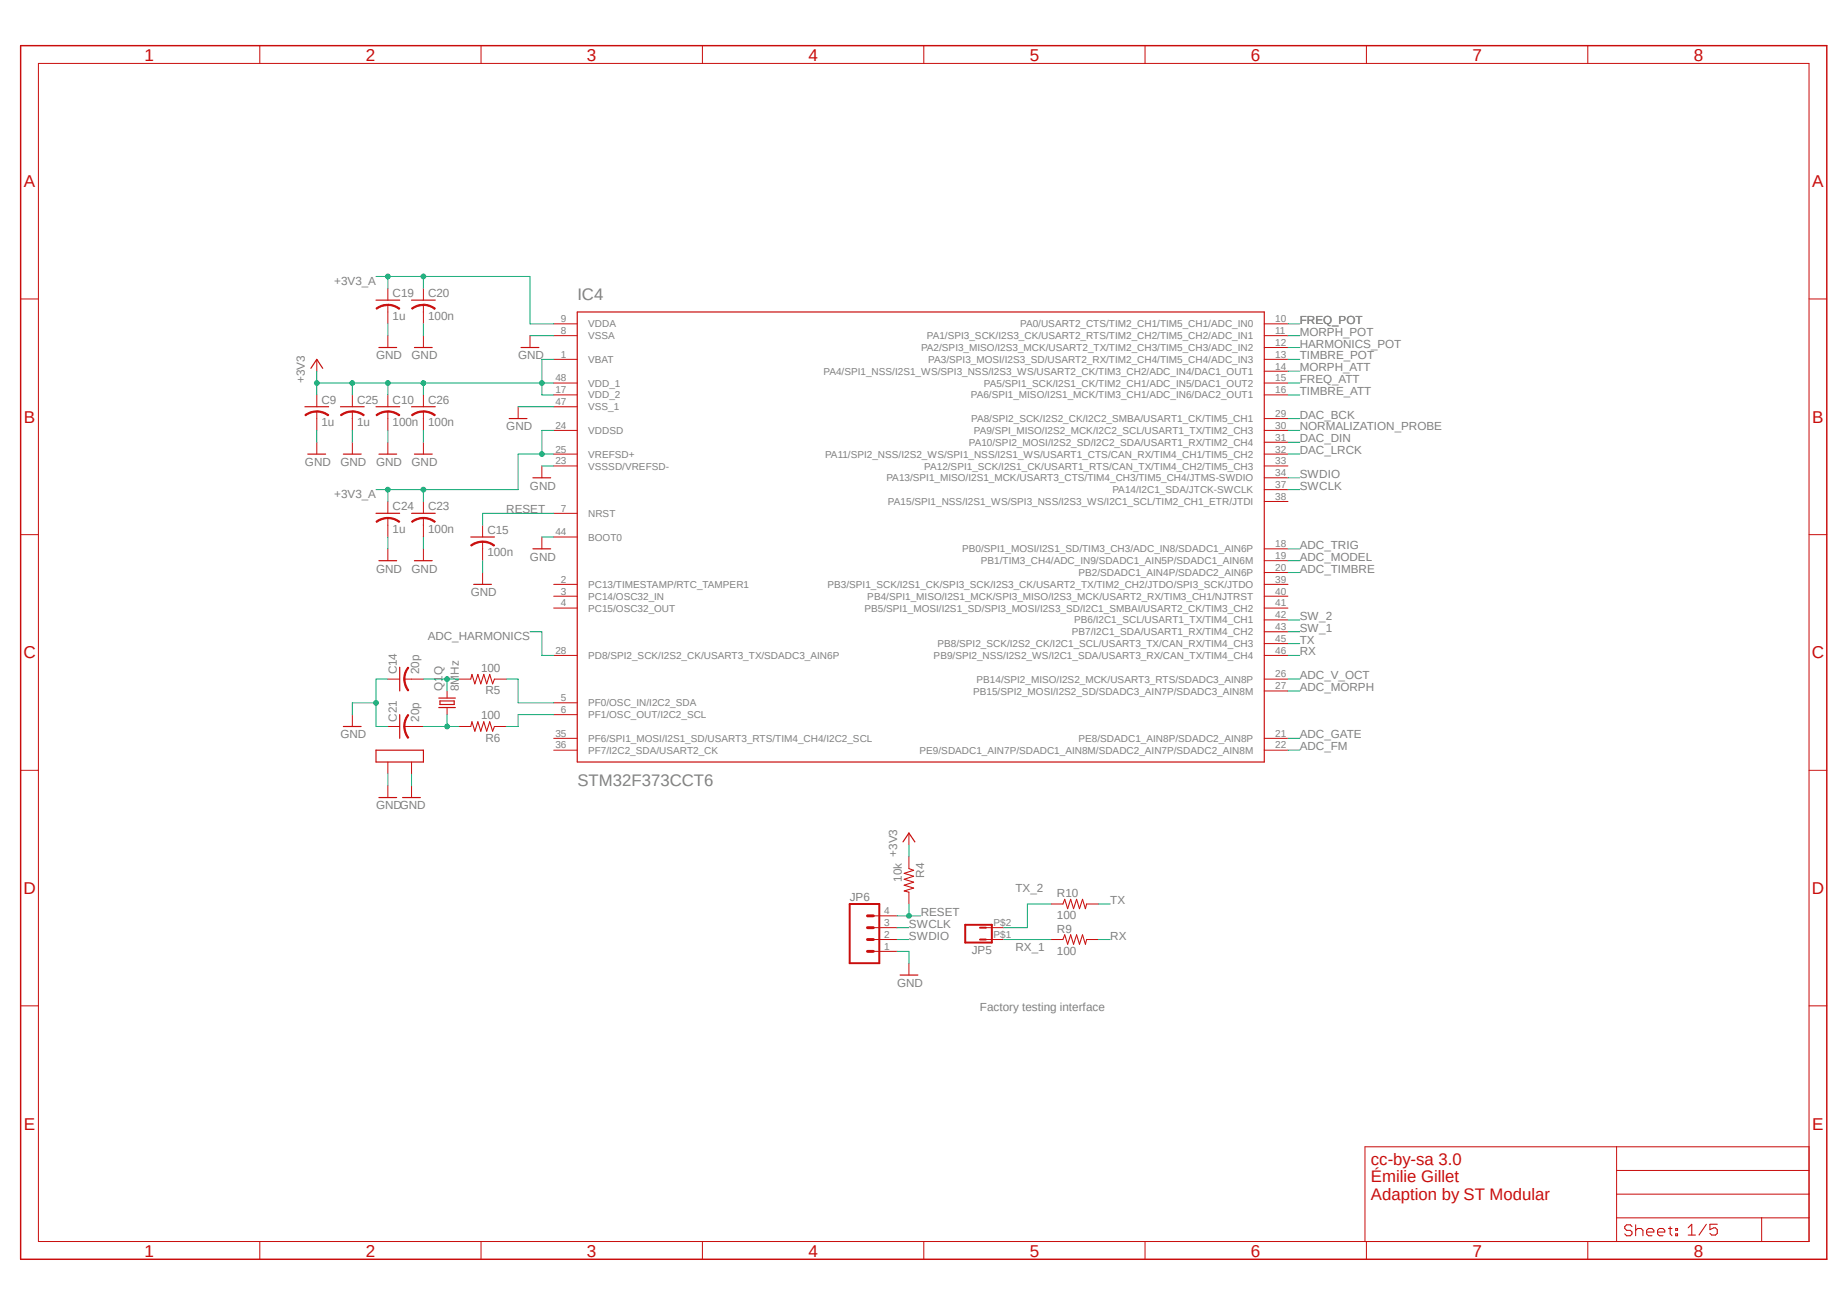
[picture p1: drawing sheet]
<svg xmlns="http://www.w3.org/2000/svg" width="594mm" height="420mm" viewBox="0 0 594 420" stroke-linecap="round" stroke-linejoin="round" font-family="sans-serif">
<path d="M5.9 14.2l582.2 391.7M588.1 14.2l-582.2 391.7" fill="none" stroke="#fff" stroke-width=".32"/>
<g fill="none" stroke="#c90d0c" stroke-width=".32">
<path d="M83.6 14.7v5.7M154.7 14.7v5.7M225.9 14.7v5.7M297.1 14.7v5.7M368.3 14.7v5.7M439.5 14.7v5.7M510.7 14.7v5.7M12.4 20.4h569.5v379h-569.5zM6.6 96.2h5.8M581.9 96.2h5.7M6.6 172h5.8M581.9 172h5.7"/>
<path d="M130.1 233.7h2.3M6.6 247.8h5.8M581.9 247.8h5.7M6.6 323.6h5.8M581.9 323.6h5.7M520 368.9v30.5M520 376.6h61.9M581.9 368.9h-142.9v30.5M83.6 399.4v5.7M154.7 399.4v5.7M225.9 399.4v5.7M297.1 399.4v5.7"/>
<path d="M368.3 399.4v5.7M439.5 399.4v5.7M510.7 399.4v5.7M520 391.8h61.9M520 384.2h61.9M566.6 391.8v7.6"/>
</g>
<g fill="none" stroke="#c90d0c" stroke-width=".34">
<path d="M524.9 394.6l-.5-.6h-1.2l-.6 .6v.6l.6 .6h1.2l.5 .6v.6l-.5 .6h-1.2l-.6-.6M526.1 394v3.6M526.1 395.8l.6-.6h1.1l.6 .6v1.8M529.6 396.4h2.4v-.6l-.6-.6h-1.2l-.6 .6v1.2l.6 .6h1.2M533.1 396.4h2.4v-.6l-.6-.6h-1.2l-.6 .6v1.2l.6 .6h1.2M536.7 395.2h1.1M537.2 394.6v2.4l.6 .6M539 395.2h.6v.6h-.6zM539 397h.6v.6h-.6zM543 395l1.1-1.1v3.4M543 397.3h2.3M548.8 393.9l-2.3 3.4"/>
<path d="M552.4 393.9h-2.4v1.7l1.2-.6h.6l.6 .6v1.2l-.6 .5h-1.2l-.6-.5"/>
</g>
<path d="M6.6 14.7h581v390.4h-581z" fill="none" stroke="#c90d0c" stroke-width=".47"/>
<path d="M128.6 229.9v7.6" fill="none" stroke="#c90d0c" stroke-width=".38"/>
<path d="M131.2 229.9l.3 .2a5.8 5.8 0 0 0-1.2 3.6h-.4l.1-1.2 .5-1.6z" fill-rule="evenodd" fill="#c90d0c"/>
<path d="M131.2 229.9l.3 .2a5.8 5.8 0 0 0-1.2 3.6h-.4l.1-1.2 .5-1.6z" fill="none" stroke="#c90d0c" stroke-width=".32"/>
<path d="M129.9 233.7h.4a6.3 6.3 0 0 0 1.2 3.6l-.3 .2-.7-1z" fill-rule="evenodd" fill="#c90d0c"/>
<path d="M130.1 218.5h2.3M113.3 229.9v3.8M124.7 233.7h3.9M129.9 233.7h.4a6.3 6.3 0 0 0 1.2 3.6l-.3 .2-.7-1zM132.4 233.7h3.8" fill="none" stroke="#c90d0c" stroke-width=".32"/>
<path d="M128.6 214.7v7.6M110.4 233.7h5.8" fill="none" stroke="#c90d0c" stroke-width=".38"/>
<path d="M131.2 214.6l.3 .2a5.8 5.8 0 0 0-1.2 3.7h-.4l.1-1.2 .5-1.6z" fill-rule="evenodd" fill="#c90d0c"/>
<path d="M131.2 214.6l.3 .2a5.8 5.8 0 0 0-1.2 3.7h-.4l.1-1.2 .5-1.6z" fill="none" stroke="#c90d0c" stroke-width=".32"/>
<path d="M129.9 218.5h.4a6.3 6.3 0 0 0 1.2 3.5l-.3 .3-.7-1.1z" fill-rule="evenodd" fill="#c90d0c"/>
<path d="M101.9 115.6v3.8M124.7 132.4v2.3M174.3 149.9v3.8M124.7 218.5h3.9M129.9 218.5h.4a6.3 6.3 0 0 0 1.2 3.5l-.3 .3-.7-1.1zM132.4 218.5h3.8" fill="none" stroke="#c90d0c" stroke-width=".32"/>
<path d="M100 118.5l1.9-2.9 1.9 2.9M120.9 130.9h7.7M171.4 153.7h5.7" fill="none" stroke="#c90d0c" stroke-width=".38"/>
<path d="M124.7 132.2l2.8 .6 1.1 .7-.3 .3a6.3 6.3 0 0 0-3.6-1.3z" fill-rule="evenodd" fill="#c90d0c"/>
<path d="M124.7 132.2l2.8 .6 1.1 .7-.3 .3a6.3 6.3 0 0 0-3.6-1.3z" fill="none" stroke="#c90d0c" stroke-width=".32"/>
<path d="M120.9 133.5l2.6-1.2 1.2-.1v.4a5.9 5.9 0 0 0-3.5 1.2z" fill-rule="evenodd" fill="#c90d0c"/>
<path d="M136.2 98.1v2.3M120.9 133.5l2.6-1.2 1.2-.1v.4a5.9 5.9 0 0 0-3.5 1.2zM124.7 127v3.9M124.7 134.7v3.8M124.7 142.3v3.8" fill="none" stroke="#c90d0c" stroke-width=".32"/>
<path d="M132.4 96.6h7.6M121.9 146.1h5.7" fill="none" stroke="#c90d0c" stroke-width=".38"/>
<path d="M136.2 97.9l1.2 .1 1.6 .6 1 .6-.2 .3a5.9 5.9 0 0 0-3.6-1.2z" fill-rule="evenodd" fill="#c90d0c"/>
<path d="M136.2 97.9l1.2 .1 1.6 .6 1 .6-.2 .3a5.9 5.9 0 0 0-3.6-1.2z" fill="none" stroke="#c90d0c" stroke-width=".32"/>
<path d="M132.4 99.2l2.6-1.2 1.2-.1v.4a5.9 5.9 0 0 0-3.6 1.2z" fill-rule="evenodd" fill="#c90d0c"/>
<path d="M132.4 99.2l2.6-1.2 1.2-.1v.4a5.9 5.9 0 0 0-3.6 1.2zM136.2 92.8v3.8M136.2 100.4v3.8M136.2 108v3.8M136.2 132.4v2.3" fill="none" stroke="#c90d0c" stroke-width=".32"/>
<path d="M133.3 111.8h5.7M132.4 130.9h7.6" fill="none" stroke="#c90d0c" stroke-width=".38"/>
<path d="M136.2 132.2l2.8 .6 1 .7-.2 .3a6.3 6.3 0 0 0-3.6-1.3z" fill-rule="evenodd" fill="#c90d0c"/>
<path d="M136.2 132.2l2.8 .6 1 .7-.2 .3a6.3 6.3 0 0 0-3.6-1.3z" fill="none" stroke="#c90d0c" stroke-width=".32"/>
<path d="M132.4 133.5l2.6-1.2 1.2-.1v.4a5.9 5.9 0 0 0-3.6 1.2z" fill-rule="evenodd" fill="#c90d0c"/>
<path d="M132.4 133.5l2.6-1.2 1.2-.1v.4a5.9 5.9 0 0 0-3.6 1.2zM136.2 127v3.9M136.2 134.7v3.8M136.2 142.3v3.8M136.2 166.7v2.3" fill="none" stroke="#c90d0c" stroke-width=".32"/>
<path d="M133.3 146.1h5.7M132.4 165.1h7.6" fill="none" stroke="#c90d0c" stroke-width=".38"/>
<path d="M136.2 166.5l2.8 .6 1 .7-.2 .3a5.6 5.6 0 0 0-3.6-1.3z" fill-rule="evenodd" fill="#c90d0c"/>
<path d="M136.2 166.5l2.8 .6 1 .7-.2 .3a5.6 5.6 0 0 0-3.6-1.3z" fill="none" stroke="#c90d0c" stroke-width=".32"/>
<path d="M132.4 167.8l1-.7 1.6-.5 1.2-.1v.3a6.3 6.3 0 0 0-3.6 1.3z" fill-rule="evenodd" fill="#c90d0c"/>
<path d="M124.7 166.7v2.3M132.4 167.8l1-.7 1.6-.5 1.2-.1v.3a6.3 6.3 0 0 0-3.6 1.3zM136.2 161.3v3.8M136.2 169v3.8M136.2 176.6v3.8" fill="none" stroke="#c90d0c" stroke-width=".32"/>
<path d="M120.9 165.1h7.7M133.3 180.4h5.7" fill="none" stroke="#c90d0c" stroke-width=".38"/>
<path d="M124.7 166.5l2.8 .6 1.1 .7-.3 .3a5.6 5.6 0 0 0-3.6-1.3z" fill-rule="evenodd" fill="#c90d0c"/>
<path d="M124.7 166.5l2.8 .6 1.1 .7-.3 .3a5.6 5.6 0 0 0-3.6-1.3z" fill="none" stroke="#c90d0c" stroke-width=".32"/>
<path d="M120.9 167.8l1.1-.7 1.5-.5 1.2-.1v.3a6.3 6.3 0 0 0-3.5 1.3z" fill-rule="evenodd" fill="#c90d0c"/>
<path d="M124.7 98.1v2.3M120.9 167.8l1.1-.7 1.5-.5 1.2-.1v.3a6.3 6.3 0 0 0-3.5 1.3zM124.7 161.3v3.8M124.7 169v3.8M124.7 176.6v3.8" fill="none" stroke="#c90d0c" stroke-width=".32"/>
<path d="M120.9 96.6h7.7M121.9 180.4h5.7" fill="none" stroke="#c90d0c" stroke-width=".38"/>
<path d="M124.7 97.9l1.3 .1 1.5 .6 1.1 .6-.3 .3a5.9 5.9 0 0 0-3.6-1.2z" fill-rule="evenodd" fill="#c90d0c"/>
<path d="M124.7 97.9l1.3 .1 1.5 .6 1.1 .6-.3 .3a5.9 5.9 0 0 0-3.6-1.2z" fill="none" stroke="#c90d0c" stroke-width=".32"/>
<path d="M120.9 99.2l2.6-1.2 1.2-.1v.4a5.9 5.9 0 0 0-3.5 1.2z" fill-rule="evenodd" fill="#c90d0c"/>
<g fill="none" stroke="#c90d0c" stroke-width=".32">
<path d="M120.9 99.2l2.6-1.2 1.2-.1v.4a5.9 5.9 0 0 0-3.5 1.2zM124.7 92.8v3.8M124.7 100.4v3.8M124.7 108v3.8M170.5 108v3.8M178.1 104.2h7.6M178.1 108h7.6M178.1 115.6h7.6M406.6 104.2h7.7M406.6 108h7.7M406.6 111.8h7.7M406.6 115.6h7.7"/>
<path d="M406.6 119.4h7.7M113.3 132.4v2.3M166.7 130.9v3.8M178.1 123.2h7.6M178.1 127h7.6M178.1 138.5h7.6M178.1 130.9h7.6M406.6 123.2h7.7M406.6 127h7.7M406.6 134.7h7.7M406.6 138.5h7.7M178.1 146.1h7.6"/>
<path d="M178.1 149.9h7.6M406.6 142.3h7.7M406.6 146.1h7.7M406.6 149.9h7.7M406.6 153.7h7.7M406.6 157.5h7.7M174.3 172.8v3.8M178.1 172.8h7.6M178.1 165.1h7.6M406.6 161.3h7.7M406.6 176.6h7.7M178.1 188h7.6"/>
<path d="M178.1 191.8h7.6M178.1 195.6h7.6M406.6 180.4h7.7M406.6 184.2h7.7M406.6 188h7.7M406.6 191.8h7.7M406.6 195.6h7.7M406.6 199.4h7.7M178.1 210.9h7.6M406.6 203.2h7.7M406.6 207.1h7.7M406.6 210.9h7.7"/>
<path d="M406.6 218.5h7.7M178.1 226.1h7.6M178.1 229.9h7.6M178.1 237.5h7.6M406.6 222.3h7.7M406.6 237.5h7.7M178.1 241.3h7.6M406.6 241.3h7.7"/>
</g>
<path d="M121.9 111.8h5.7M167.6 111.8h5.7M185.7 100.4h220.9v144.8h-220.9zM109.5 130.9h7.6M163.8 134.7h5.7M171.4 176.6h5.7" fill="none" stroke="#c90d0c" stroke-width=".38"/>
<path d="M113.3 132.2l2.8 .6 1.1 .7-.3 .3a6.3 6.3 0 0 0-3.6-1.3z" fill-rule="evenodd" fill="#c90d0c"/>
<path d="M113.3 132.2l2.8 .6 1.1 .7-.3 .3a6.3 6.3 0 0 0-3.6-1.3z" fill="none" stroke="#c90d0c" stroke-width=".32"/>
<path d="M109.5 133.5l2.6-1.2 1.2-.1v.4a5.9 5.9 0 0 0-3.6 1.2z" fill-rule="evenodd" fill="#c90d0c"/>
<path d="M109.5 133.5l2.6-1.2 1.2-.1v.4a5.9 5.9 0 0 0-3.6 1.2zM113.3 127v3.9M113.3 134.7v3.8M113.3 142.3v3.8M155.2 174.3v2.3" fill="none" stroke="#c90d0c" stroke-width=".32"/>
<path d="M110.4 146.1h5.8M151.4 172.8h7.6" fill="none" stroke="#c90d0c" stroke-width=".38"/>
<path d="M155.2 174.1l1.3 .1 1.5 .5 1.1 .7-.3 .3a5.6 5.6 0 0 0-3.6-1.2z" fill-rule="evenodd" fill="#c90d0c"/>
<path d="M155.2 174.1l1.3 .1 1.5 .5 1.1 .7-.3 .3a5.6 5.6 0 0 0-3.6-1.2z" fill="none" stroke="#c90d0c" stroke-width=".32"/>
<path d="M151.4 175.4l1-.7 1.6-.5 1.2-.1v.4a6.3 6.3 0 0 0-3.6 1.2z" fill-rule="evenodd" fill="#c90d0c"/>
<path d="M101.9 132.4v2.3M151.4 175.4l1-.7 1.6-.5 1.2-.1v.4a6.3 6.3 0 0 0-3.6 1.2zM155.2 169v3.8M155.2 176.6v3.8M155.2 184.2v3.8" fill="none" stroke="#c90d0c" stroke-width=".32"/>
<path d="M98.1 130.9h7.6M152.4 188h5.7" fill="none" stroke="#c90d0c" stroke-width=".38"/>
<path d="M101.9 132.2l2.8 .6 1 .7-.2 .3a6.3 6.3 0 0 0-3.6-1.3z" fill-rule="evenodd" fill="#c90d0c"/>
<path d="M101.9 132.2l2.8 .6 1 .7-.2 .3a6.3 6.3 0 0 0-3.6-1.3z" fill="none" stroke="#c90d0c" stroke-width=".32"/>
<path d="M98.1 133.5l2.6-1.2 1.2-.1v.4a5.9 5.9 0 0 0-3.6 1.2z" fill-rule="evenodd" fill="#c90d0c"/>
<g fill="none" stroke="#c90d0c" stroke-width=".32">
<path d="M98.1 133.5l2.6-1.2 1.2-.1v.4a5.9 5.9 0 0 0-3.6 1.2zM101.9 127v3.9M101.9 134.7v3.8M101.9 142.3v3.8M147.6 218.5h3.8M159 218.5h3.8M143.8 222.3v2.3M143.8 227.6v2.3M147.6 233.7h3.8M159 233.7h3.8M124.7 245.2v3.8M124.7 252.8v3.8"/>
<path d="M132.4 245.2v3.8M132.4 252.8v3.8M292.3 268v3.8M292.3 275.6v3.8M280.9 298.4h7.6M280.9 294.6h7.6M292.3 287v3.8M317.1 298.4h5.7M338.1 290.8h3.8M349.5 290.8h3.8M280.9 302.3h7.6M280.9 306.1h7.6"/>
<path d="M292.3 309.9v3.8M317.1 302.3h5.7M338.1 302.3h3.8M349.5 302.3h3.8"/>
</g>
<path d="M99 146.1h5.7M141.1 224.6h5.4M141.1 227.6h5.4M141.5 225.5h4.6v1.2h-4.6zM120.9 241.3h15.3v3.9h-15.3zM121.9 256.6h5.7M129.5 256.6h5.7M290.4 270.8l1.9-2.8 2 2.8M289.5 313.7h5.7" fill="none" stroke="#c90d0c" stroke-width=".38"/>
<path d="M151.4 218.5l.4-1.5 .9 3 1-3 .9 3 1-3 .9 3 1-3 .9 3 .6-1.5M151.4 233.7l.4-1.5 .9 3 1-3 .9 3 1-3 .9 3 1-3 .9 3 .6-1.5M292.3 279.4l1.6 .6-3.1 1 3.1 .9-3.1 1 3.1 .9-3.1 1 3.1 .9-3.1 .9 1.5 .4M341.9 290.8l.6-1.5 .9 3.1 1-3.1 .9 3.1 1-3.1 .9 3.1 1-3.1 .9 3.1 .4-1.6M341.9 302.3l.6-1.6 .9 3.1 1-3.1 .9 3.1 1-3.1 .9 3.1 1-3.1 .9 3.1 .4-1.5" fill="none" stroke="#c90d0c" stroke-width=".34"/>
<path d="M273.3 290.8h9.5v19.1h-9.5zM310.5 297.5h8.5v5.7h-8.5zM315.2 298.4h1.9M315.2 302.3h1.9" fill="none" stroke="#c90d0c" stroke-width=".63"/>
<path d="M279 298.4h1.9M279 294.6h1.9M279 302.3h1.9M279 306.1h1.9" fill="none" stroke="#c90d0c" stroke-width=".93"/>
<path d="M124.7 218.5h-3.8v15.2h3.8M120.9 226.1h-7.6v3.8" fill="none" stroke="#0dab76" stroke-width=".32"/>
<circle cx="120.9" cy="226.1" r=".76" fill="#0dab76"/>
<g fill="none" stroke="#0dab76" stroke-width=".32">
<path d="M101.9 119.4v7.6M124.7 104.2v3.8M136.2 104.2v3.8M170.5 108h7.6M178.1 115.6h-3.8v11.4h3.8M101.9 138.5v3.8M101.9 123.2h76.2M113.3 123.2v3.8M113.3 138.5v3.8M124.7 123.2v3.8M124.7 138.5v3.8M136.2 123.2v3.8"/>
<path d="M136.2 138.5v3.8M166.7 130.9h11.4M174.3 149.9h3.8M124.7 172.8v3.8M136.2 172.8v3.8M174.3 172.8h3.8M155.2 180.4v3.8M124.7 249v3.8M132.4 249v3.8M288.5 306.1h3.8v3.8"/>
<circle cx="120.9" cy="226.1" r=".76"/>
</g>
<circle cx="124.7" cy="123.2" r=".76" fill="#0dab76"/>
<circle cx="124.7" cy="123.2" r=".76" fill="none" stroke="#0dab76" stroke-width=".32"/>
<circle cx="136.2" cy="123.2" r=".76" fill="#0dab76"/>
<circle cx="136.2" cy="123.2" r=".76" fill="none" stroke="#0dab76" stroke-width=".32"/>
<circle cx="174.3" cy="123.2" r=".76" fill="#0dab76"/>
<circle cx="174.3" cy="123.2" r=".76" fill="none" stroke="#0dab76" stroke-width=".32"/>
<circle cx="113.3" cy="123.2" r=".76" fill="#0dab76"/>
<circle cx="113.3" cy="123.2" r=".76" fill="none" stroke="#0dab76" stroke-width=".32"/>
<circle cx="101.9" cy="123.2" r=".76" fill="#0dab76"/>
<g fill="none" stroke="#0dab76" stroke-width=".32">
<path d="M178.1 138.5h-3.8v7.6M124.7 157.5v3.8M136.2 157.5v3.8M178.1 146.1h-11.4v11.4h-45.8M162.8 218.5h3.9v7.6h11.4M178.1 229.9h-11.4v3.8h-3.9M292.3 271.8v3.8"/>
<circle cx="101.9" cy="123.2" r=".76"/>
</g>
<circle cx="136.2" cy="157.5" r=".76" fill="#0dab76"/>
<circle cx="136.2" cy="157.5" r=".76" fill="none" stroke="#0dab76" stroke-width=".32"/>
<circle cx="124.7" cy="157.5" r=".76" fill="#0dab76"/>
<circle cx="124.7" cy="157.5" r=".76" fill="none" stroke="#0dab76" stroke-width=".32"/>
<circle cx="174.3" cy="146.1" r=".76" fill="#0dab76"/>
<g fill="none" stroke="#0dab76" stroke-width=".32">
<path d="M120.9 88.9h49.6v15.3h7.6M124.7 88.9v3.9M136.2 88.9v3.9"/>
<circle cx="174.3" cy="146.1" r=".76"/>
</g>
<circle cx="136.2" cy="88.9" r=".76" fill="#0dab76"/>
<circle cx="136.2" cy="88.9" r=".76" fill="none" stroke="#0dab76" stroke-width=".32"/>
<circle cx="124.7" cy="88.9" r=".76" fill="#0dab76"/>
<g fill="none" stroke="#0dab76" stroke-width=".32">
<path d="M178.1 165.1h-22.9v3.9M288.5 294.6h7.7M292.3 290.8v3.8"/>
<circle cx="124.7" cy="88.9" r=".76"/>
</g>
<circle cx="292.3" cy="294.6" r=".76" fill="#0dab76"/>
<g fill="none" stroke="#0dab76" stroke-width=".32">
<path d="M414.3 104.2h3.8M414.3 108h3.8M414.3 111.8h3.8M414.3 115.6h3.8M414.3 119.4h3.8M414.3 134.7h3.8M414.3 138.5h3.8M414.3 123.2h3.8M414.3 127h3.8M414.3 157.5h3.8M414.3 153.7h3.8M414.3 142.3h3.8"/>
<path d="M414.3 146.1h3.8M414.3 176.6h3.8M414.3 199.4h3.8M414.3 184.2h3.8M414.3 180.4h3.8M136.2 218.5h11.4M143.8 218.5v3.8M170.5 203.2h3.8v7.7h3.8M414.3 203.2h3.8M414.3 207.1h3.8M414.3 210.9h3.8M414.3 218.5h3.8"/>
<path d="M414.3 222.3h3.8M414.3 237.5h3.8M414.3 241.3h3.8M288.5 298.4h3.8M338.1 290.8h-7.7v7.6h-7.6M353.3 290.8h3.8M288.5 302.3h3.8M322.8 302.3h15.3M353.3 302.3h3.8"/>
<circle cx="292.3" cy="294.6" r=".76"/>
</g>
<circle cx="143.8" cy="218.5" r=".76" fill="#0dab76"/>
<g fill="none" stroke="#0dab76" stroke-width=".32">
<path d="M136.2 233.7h11.4M143.8 229.9v3.8"/>
<circle cx="143.8" cy="218.5" r=".76"/>
</g>
<circle cx="143.8" cy="233.7" r=".76" fill="#0dab76"/>
<circle cx="143.8" cy="233.7" r=".76" fill="none" stroke="#0dab76" stroke-width=".32"/>
<g font-size="5.5" fill="#c90d0c">
<text x="46.4" y="19.5">1</text>
<text x="117.6" y="19.5">2</text>
<text x="188.8" y="19.5">3</text>
<text x="260" y="19.5">4</text>
<text x="331.2" y="19.5">5</text>
<text x="402.4" y="19.5">6</text>
<text x="473.6" y="19.5">7</text>
<text x="544.8" y="19.5">8</text>
<text x="7.7" y="60.2">A</text>
<text x="582.9" y="60.2">A</text>
<text x="7.7" y="136.1">B</text>
<text x="582.9" y="136.1">B</text>
<text x="7.5" y="211.8">C</text>
<text x="582.8" y="211.8">C</text>
<text x="7.5" y="287.7">D</text>
<text x="582.8" y="287.7">D</text>
<text x="7.7" y="363.5">E</text>
<text x="582.9" y="363.5">E</text>
<text x="46.4" y="404.2">1</text>
<text x="117.6" y="404.2">2</text>
<text x="188.8" y="404.2">3</text>
<text x="260" y="404.2">4</text>
<text x="331.2" y="404.2">5</text>
<text x="402.4" y="404.2">6</text>
<text x="473.6" y="404.2">7</text>
<text x="544.8" y="404.2">8</text>
</g>
<g font-size="5.4" fill="#808080">
<text x="185.7" y="96.6">IC4</text>
<text x="185.7" y="252.8">STM32F373CCT6</text>
</g>
<g font-size="5.4" fill="#c90d0c">
<text x="440.9" y="374.6">cc-by-sa 3.0</text>
<text x="440.9" y="380.4">Émilie Gillet</text>
<text x="440.9" y="386.1">Adaption by ST Modular</text>
</g>
<g font-size="3.8" fill="#808080">
<text x="107.5" y="91.6">+3V3_A</text>
<text x="126.3" y="95.6">C19</text>
<text x="137.7" y="95.6">C20</text>
<text x="126.3" y="102.9">1u</text>
<text x="137.7" y="102.9">100n</text>
<text x="418.1" y="104.2">FREQ_POT</text>
<text x="418.1" y="108">MORPH_POT</text>
<text x="418.1" y="111.8">HARMONICS_POT</text>
<text x="120.9" y="115.6">GND</text>
<text x="132.4" y="115.6">GND</text>
<text x="166.7" y="115.6">GND</text>
<text x="418.1" y="115.6">TIMBRE_POT</text>
<text x="418.1" y="119.4">MORPH_ATT</text>
<text x="98.1" y="123.2" transform="rotate(-90 98.1 123.2)">+3V3</text>
<text x="418.1" y="123.2">FREQ_ATT</text>
<text x="103.4" y="129.9">C9</text>
<text x="114.8" y="129.9">C25</text>
<text x="126.3" y="129.9">C10</text>
<text x="137.7" y="129.9">C26</text>
<text x="418.1" y="127">TIMBRE_ATT</text>
<text x="103.4" y="137.2">1u</text>
<text x="114.8" y="137.2">1u</text>
<text x="126.3" y="137.2">100n</text>
<text x="137.7" y="137.2">100n</text>
<text x="418.1" y="134.7">DAC_BCK</text>
<text x="162.8" y="138.5">GND</text>
<text x="418.1" y="142.3">DAC_DIN</text>
<text x="418.1" y="138.5">NORMALIZATION_PROBE</text>
<text x="98.1" y="149.9">GND</text>
<text x="109.5" y="149.9">GND</text>
<text x="120.9" y="149.9">GND</text>
<text x="132.4" y="149.9">GND</text>
<text x="418.1" y="146.1">DAC_LRCK</text>
<text x="418.1" y="153.7">SWDIO</text>
<text x="107.5" y="160.2">+3V3_A</text>
<text x="170.5" y="157.5">GND</text>
<text x="418.1" y="157.5">SWCLK</text>
<text x="126.3" y="164.2">C24</text>
<text x="137.7" y="164.2">C23</text>
<text x="162.8" y="165.1">RESET</text>
<text x="126.3" y="171.4">1u</text>
<text x="137.7" y="171.4">100n</text>
<text x="156.8" y="171.8">C15</text>
<text x="156.8" y="179">100n</text>
<text x="418.1" y="176.6">ADC_TRIG</text>
<text x="120.9" y="184.2">GND</text>
<text x="132.4" y="184.2">GND</text>
<text x="170.5" y="180.4">GND</text>
<text x="418.1" y="184.2">ADC_TIMBRE</text>
<text x="418.1" y="180.4">ADC_MODEL</text>
<text x="151.4" y="191.8">GND</text>
<text x="418.1" y="199.4">SW_2</text>
<text x="418.1" y="203.2">SW_1</text>
<text x="137.6" y="205.9">ADC_HARMONICS</text>
<text x="418.1" y="207.1">TX</text>
<text x="418.1" y="210.9">RX</text>
<text x="127.6" y="217" transform="rotate(-90 127.6 217)">C14</text>
<text x="134.8" y="217" transform="rotate(-90 134.8 217)">20p</text>
<text x="154.7" y="216.2">100</text>
<text x="418.1" y="218.5">ADC_V_OCT</text>
<text x="142.3" y="222.3" transform="rotate(-90 142.3 222.3)">Q1Q</text>
<text x="147.6" y="222.3" transform="rotate(-90 147.6 222.3)">8MHz</text>
<text x="156.2" y="223.4">R5</text>
<text x="418.1" y="222.3">ADC_MORPH</text>
<text x="127.6" y="232.2" transform="rotate(-90 127.6 232.2)">C21</text>
<text x="134.8" y="232.2" transform="rotate(-90 134.8 232.2)">20p</text>
<text x="154.7" y="231.4">100</text>
<text x="109.5" y="237.5">GND</text>
<text x="156.2" y="238.6">R6</text>
<text x="418.1" y="237.5">ADC_GATE</text>
<text x="418.1" y="241.3">ADC_FM</text>
<text x="120.9" y="260.4">GNDGND</text>
<text x="288.5" y="275.6" transform="rotate(-90 288.5 275.6)">+3V3</text>
<text x="290.1" y="283.6" transform="rotate(-90 290.1 283.6)">10k</text>
<text x="297.3" y="282.3" transform="rotate(-90 297.3 282.3)">R4</text>
<text x="326.6" y="287.1">TX_2</text>
<text x="273.3" y="289.7">JP6</text>
<text x="340" y="288.6">R10</text>
<text x="357.1" y="290.9">TX</text>
<text x="292.3" y="298.4">SWCLK</text>
<text x="296.2" y="294.6">RESET</text>
<text x="340" y="295.8">100</text>
<text x="292.3" y="302.3">SWDIO</text>
<text x="340" y="300">R9</text>
<text x="357.1" y="302.3">RX</text>
<text x="312.5" y="306.8">JP5</text>
<text x="326.6" y="306.1">RX_1</text>
<text x="340" y="307.2">100</text>
<text x="288.5" y="317.5">GND</text>
<text x="315.2" y="325.1">Factory testing interface</text>
</g>
<g font-size="3.2" fill="#808080">
<text x="180.4" y="103.7">9</text>
<text x="180.4" y="107.5">8</text>
<text x="189.2" y="105.3">VDDA</text>
<text x="328.1" y="105.3">PA0/USART2_CTS/TIM2_CH1/TIM5_CH1/ADC_IN0</text>
<text x="410.2" y="107.5">11</text>
<text x="410.2" y="103.7">10</text>
<text x="189.2" y="109.1">VSSA</text>
<text x="296.2" y="112.9">PA2/SPI3_MISO/I2S3_MCK/USART2_TX/TIM2_CH3/TIM5_CH3/ADC_IN2</text>
<text x="298.1" y="109.1">PA1/SPI3_SCK/I2S3_CK/USART2_RTS/TIM2_CH2/TIM5_CH2/ADC_IN1</text>
<text x="410.2" y="111.3">12</text>
<text x="180.4" y="115.1">1</text>
<text x="189.2" y="116.8">VBAT</text>
<text x="298.6" y="116.8">PA3/SPI3_MOSI/I2S3_SD/USART2_RX/TIM2_CH4/TIM5_CH4/ADC_IN3</text>
<text x="410.2" y="115.1">13</text>
<text x="410.2" y="118.9">14</text>
<text x="178.6" y="122.7">48</text>
<text x="189.2" y="124.4">VDD_1</text>
<text x="264.9" y="120.6">PA4/SPI1_NSS/I2S1_WS/SPI3_NSS/I2S3_WS/USART2_CK/TIM3_CH2/ADC_IN4/DAC1_OUT1</text>
<text x="316.5" y="124.4">PA5/SPI1_SCK/I2S1_CK/TIM2_CH1/ADC_IN5/DAC1_OUT2</text>
<text x="410.2" y="122.7">15</text>
<text x="178.6" y="126.5">17</text>
<text x="178.6" y="130.3">47</text>
<text x="189.2" y="128.2">VDD_2</text>
<text x="189.2" y="132">VSS_1</text>
<text x="312.2" y="128.2">PA6/SPI1_MISO/I2S1_MCK/TIM3_CH1/ADC_IN6/DAC2_OUT1</text>
<text x="410.2" y="126.5">16</text>
<text x="178.6" y="138">24</text>
<text x="312.4" y="135.8">PA8/SPI2_SCK/I2S2_CK/I2C2_SMBA/USART1_CK/TIM5_CH1</text>
<text x="410.2" y="134.2">29</text>
<text x="410.2" y="138">30</text>
<text x="189.2" y="139.6">VDDSD</text>
<text x="311.6" y="143.4">PA10/SPI2_MOSI/I2S2_SD/I2C2_SDA/USART1_RX/TIM2_CH4</text>
<text x="313.2" y="139.6">PA9/SPI_MISO/I2S2_MCK/I2C2_SCL/USART1_TX/TIM2_CH3</text>
<text x="410.2" y="141.8">31</text>
<text x="178.6" y="149.4">23</text>
<text x="178.6" y="145.6">25</text>
<text x="189.2" y="147.2">VREFSD+</text>
<text x="265.4" y="147.2">PA11/SPI2_NSS/I2S2_WS/SPI1_NSS/I2S1_WS/USART1_CTS/CAN_RX/TIM4_CH1/TIM5_CH2</text>
<text x="410.2" y="149.4">33</text>
<text x="410.2" y="145.6">32</text>
<text x="189.2" y="151">VSSSD/VREFSD-</text>
<text x="285.1" y="154.9">PA13/SPI1_MISO/I2S1_MCK/USART3_CTS/TIM4_CH3/TIM5_CH4/JTMS-SWDIO</text>
<text x="297.3" y="151">PA12/SPI1_SCK/I2S1_CK/USART1_RTS/CAN_TX/TIM4_CH2/TIM5_CH3</text>
<text x="410.2" y="153.2">34</text>
<text x="357.8" y="158.7">PA14/I2C1_SDA/JTCK-SWCLK</text>
<text x="410.2" y="160.8">38</text>
<text x="410.2" y="157">37</text>
<text x="180.4" y="164.6">7</text>
<text x="189.2" y="166.3">NRST</text>
<text x="285.6" y="162.5">PA15/SPI1_NSS/I2S1_WS/SPI3_NSS/I2S3_WS/I2C1_SCL/TIM2_CH1_ETR/JTDI</text>
<text x="178.6" y="172.2">44</text>
<text x="189.2" y="173.9">BOOT0</text>
<text x="309.4" y="177.7">PB0/SPI1_MOSI/I2S1_SD/TIM3_CH3/ADC_IN8/SDADC1_AIN6P</text>
<text x="410.2" y="176">18</text>
<text x="410.2" y="179.8">19</text>
<text x="315.5" y="181.5">PB1/TIM3_CH4/ADC_IN9/SDADC1_AIN5P/SDADC1_AIN6M</text>
<text x="346.9" y="185.3">PB2/SDADC1_AIN4P/SDADC2_AIN6P</text>
<text x="410.2" y="183.6">20</text>
<text x="180.4" y="187.5">2</text>
<text x="180.4" y="191.3">3</text>
<text x="189.2" y="189.1">PC13/TIMESTAMP/RTC_TAMPER1</text>
<text x="266.1" y="189.1">PB3/SPI1_SCK/I2S1_CK/SPI3_SCK/I2S3_CK/USART2_TX/TIM2_CH2/JTDO/SPI3_SCK/JTDO</text>
<text x="410.2" y="187.5">39</text>
<text x="410.2" y="191.3">40</text>
<text x="180.4" y="195.1">4</text>
<text x="189.2" y="193">PC14/OSC32_IN</text>
<text x="189.2" y="196.8">PC15/OSC32_OUT</text>
<text x="278" y="196.8">PB5/SPI1_MOSI/I2S1_SD/SPI3_MOSI/I2S3_SD/I2C1_SMBAI/USART2_CK/TIM3_CH2</text>
<text x="279" y="193">PB4/SPI1_MISO/I2S1_MCK/SPI3_MISO/I2S3_MCK/USART2_RX/TIM3_CH1/NJTRST</text>
<text x="410.2" y="195.1">41</text>
<text x="345.5" y="200.6">PB6/I2C1_SCL/USART1_TX/TIM4_CH1</text>
<text x="410.2" y="198.9">42</text>
<text x="410.2" y="202.7">43</text>
<text x="301.5" y="208.2">PB8/SPI2_SCK/I2S2_CK/I2C1_SCL/USART3_TX/CAN_RX/TIM4_CH3</text>
<text x="344.8" y="204.4">PB7/I2C1_SDA/USART1_RX/TIM4_CH2</text>
<text x="410.2" y="206.5">45</text>
<text x="178.6" y="210.3">28</text>
<text x="189.2" y="212">PD8/SPI2_SCK/I2S2_CK/USART3_TX/SDADC3_AIN6P</text>
<text x="300.3" y="212">PB9/SPI2_NSS/I2S2_WS/I2C1_SDA/USART3_RX/CAN_TX/TIM4_CH4</text>
<text x="410.2" y="210.3">46</text>
<text x="314.1" y="219.6">PB14/SPI2_MISO/I2S2_MCK/USART3_RTS/SDADC3_AIN8P</text>
<text x="410.2" y="217.9">26</text>
<text x="410.2" y="221.7">27</text>
<text x="180.4" y="225.6">5</text>
<text x="189.2" y="227.2">PF0/OSC_IN/I2C2_SDA</text>
<text x="313" y="223.4">PB15/SPI2_MOSI/I2S2_SD/SDADC3_AIN7P/SDADC3_AIN8M</text>
<text x="180.4" y="229.4">6</text>
<text x="189.2" y="231.1">PF1/OSC_OUT/I2C2_SCL</text>
<text x="178.6" y="237">35</text>
<text x="189.2" y="238.7">PF6/SPI1_MOSI/I2S1_SD/USART3_RTS/TIM4_CH4/I2C2_SCL</text>
<text x="346.9" y="238.7">PE8/SDADC1_AIN8P/SDADC2_AIN8P</text>
<text x="410.2" y="237">21</text>
<text x="178.6" y="240.8">36</text>
<text x="189.2" y="242.5">PF7/I2C2_SDA/USART2_CK</text>
<text x="295.8" y="242.5">PE9/SDADC1_AIN7P/SDADC1_AIN8M/SDADC2_AIN7P/SDADC2_AIN8M</text>
<text x="410.2" y="240.8">22</text>
<text x="284.4" y="297.9">3</text>
<text x="284.4" y="294.1">4</text>
<text x="319.6" y="297.9">P$2</text>
<text x="284.4" y="305.6">1</text>
<text x="284.4" y="301.8">2</text>
<text x="319.6" y="301.8">P$1</text>
</g>
</svg>
